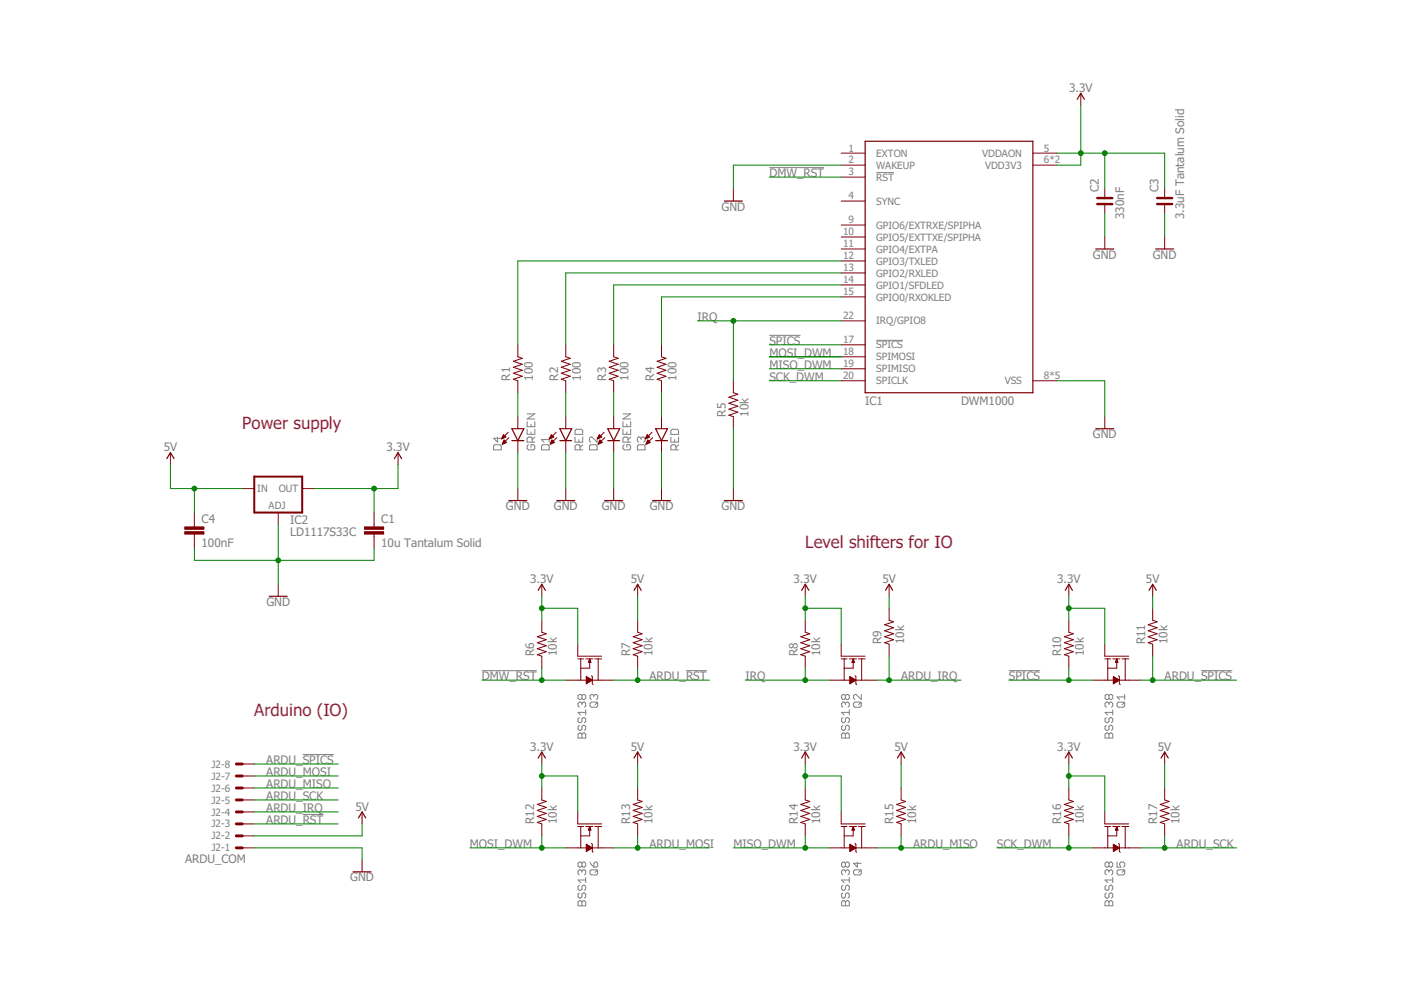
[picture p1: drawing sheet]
<svg xmlns="http://www.w3.org/2000/svg" width="297mm" height="210mm" viewBox="0 0 297 210" stroke-linecap="round" stroke-linejoin="round" font-family="sans-serif">
<g fill="none" stroke="#808080" stroke-width=".21">
<path d="M163.1 35.5h11.6M185.8 36.6h3.7M163.1 71.1h6.6M185.8 72.2h5.6M104.6 94.6l.3-.3h1.1l.3 .3v.8h-1.7zM105.5 92.7v1l-.9-.8h1.7M111.8 91v1.1h1.6v-1.1M111.8 89.4v1.1h1.6v-1.1M111.8 87.8h1.6l-1.6 1h1.6M112 94.3l-.2 .3v.5l.2 .3h1.1l.3-.3v-.5l-.3-.3h-.5v.5M112.6 89.9v.6M112.6 91.6v.5"/>
<path d="M112.8 93.7v-.8l-.2-.2h-.6l-.2 .2v.8h1.6M113.4 92.7l-.6 .5M114.8 94.6l.3-.3h1.1l.2 .3v.8h-1.6zM116.4 92.7v1M116.4 93.2h-1.6l.6 .5M121.9 92.7v1h1.6v-1M122.2 91h1.1l.2 .3v.8h-1.6v-.8zM122.7 93.2v.5M123 95.4v-.8l-.3-.3h-.5l-.3 .3v.8h1.6M123.5 94.3l-.5 .5M125 94.6l.2-.3h1.1l.3 .3v.8h-1.6zM126.6 92.7v1l-1.1-1h-.3l-.2 .2v.6l.2 .2"/>
<path d="M132.1 89.4v1.1h1.6v-1.1M132.1 91v1.1h1.6v-1.1M132.1 87.8h1.6l-1.6 1h1.6M132.4 94.3l-.3 .3v.5l.3 .3h1l.3-.3v-.5l-.3-.3h-.5v.5M132.9 89.9v.6M132.9 91.6v.5M133.2 93.7v-.8l-.3-.2h-.5l-.3 .2v.8h1.6M133.7 92.7l-.5 .5M135.1 94.6l.3-.3h1.1l.3 .3v.8h-1.7zM135.9 92.9l-.2-.2h-.3l-.3 .2v.6l.3 .2M135.9 92.9l.3-.2h.3l.3 .2v.6l-.3 .2M135.9 92.9v.3"/>
<path d="M142.2 92.7v1h1.7v-1M142.2 91.3l.3-.3h1.1l.3 .3v.8h-1.7zM143 93.2v.5M143.3 95.4v-.8l-.3-.3h-.5l-.3 .3v.8h1.7M143.9 94.3l-.6 .5M64.2 160h6.6M102.2 142.2h11.6M122.6 155.7l.2-.3h.3l.3 .3 .2-.3h.3l.3 .3v.8h-1.6zM122.8 153.8l-.2 .3v.5l.2 .3h.3l.3-.3v-.5l.2-.3h.3l.3 .3v.5l-.3 .3M122.8 152.1l-.2 .3v.6l.2 .2h.3l.3-.2v-.6l.2-.3h.3l.3 .3v.6l-.3 .2M123.4 149.1l-.3-.2h-.3l-.2 .2v.6l.2 .2M123.4 149.1l.2-.2h.3l.3 .2v.6l-.3 .2"/>
<path d="M123.4 147.5l-.3-.3h-.3l-.2 .3v.5l.2 .3h.3l.3-.3M123.4 147.5l.2-.3h.3l.3 .3v.5l-.3 .3h-.3l-.2-.3M123.4 147.5v.5M123.4 149.1v.3M123.4 155.7v.8M124.2 151h-1.6l.5 .6M124.2 150.5v1.1M125.4 148.9h1l.3 .2v.6l-.3 .2h-1l-.3-.2v-.6zM125.9 147.5l-.3-.3h-.2l-.3 .3v.5l.3 .3M125.9 147.5l.3-.3h.2l.3 .3v.5l-.3 .3M125.9 147.5v.3M126.7 148.9l-.5 .5"/>
<path d="M145.5 142.2h4.4M178.4 155.7l.3-.3h.3l.2 .3 .3-.3h.3l.3 .3v.8h-1.7zM178.7 153.8l-.3 .3v.5l.3 .3h.3l.2-.3v-.5l.3-.3h.3l.3 .3v.5l-.3 .3M178.7 152.1l-.3 .3v.6l.3 .2h.3l.2-.2v-.6l.3-.3h.3l.3 .3v.6l-.3 .2M179.2 149.1l-.2-.2h-.3l-.3 .2v.6l.3 .2M179.2 149.1l.3-.2h.3l.3 .2v.6l-.3 .2M179.2 147.5l-.2-.3h-.3l-.3 .3v.5l.3 .3h.3l.2-.3M179.2 147.5l.3-.3h.3l.3 .3v.5l-.3 .3h-.3l-.3-.3M179.2 147.5v.5M179.2 149.1v.3M179.2 155.7v.8M180.1 151h-1.7l.6 .6"/>
<path d="M180.1 150.5v1.1M181.3 148.9h1l.3 .2v.6l-.3 .2h-1l-.3-.2v-.6zM182.6 147.2v1.1l-1.1-1.1h-.2l-.3 .3v.5l.3 .3M182.6 148.9l-.5 .5M213.9 142.2h6.6M234.3 155.7l.3-.3h.2l.3 .3 .3-.3h.2l.3 .3v.8h-1.6zM234.6 152.1l-.3 .3v.6l.3 .2h.2l.3-.2v-.6l.3-.3h.2l.3 .3v.6l-.3 .2M234.6 153.8l-.3 .3v.5l.3 .3h.2l.3-.3v-.5l.3-.3h.2l.3 .3v.5l-.3 .3M235.1 147.5l-.3-.3h-.2l-.3 .3v.5l.3 .3h.2l.3-.3M235.1 149.1l-.3-.2h-.2l-.3 .2v.6l.3 .2M235.1 147.5l.3-.3h.2l.3 .3v.5l-.3 .3h-.2l-.3-.3M235.1 149.1l.3-.2h.2l.3 .2v.6l-.3 .2"/>
<path d="M235.1 147.5v.5M235.1 149.1v.3M235.1 155.7v.8M235.9 150.5v1.1M235.9 151h-1.6l.5 .6M237.1 148.9h1.1l.3 .2v.6l-.3 .2h-1.1l-.3-.2v-.6zM238.5 147.2v1.1M238.5 148.9l-.6 .5M238.5 147.8h-1.7l.6 .5M254.7 142.2h6.6M64.2 172.7h4.4M122.6 191.2l.2-.2h.3l.3 .2 .2-.2h.3l.3 .2v.8h-1.6z"/>
<path d="M122.8 187.7l-.2 .3v.5l.2 .3h.3l.3-.3v-.5l.2-.3h.3l.3 .3v.5l-.3 .3M122.8 189.3l-.2 .3v.5l.2 .3h.3l.3-.3v-.5l.2-.3h.3l.3 .3v.5l-.3 .3M123.4 183l-.3-.2h-.3l-.2 .2v.6l.2 .3h.3l.3-.3M123.4 184.7l-.3-.3h-.3l-.2 .3v.5l.2 .3M123.4 183l.2-.2h.3l.3 .2v.6l-.3 .3h-.3l-.2-.3M123.4 184.7l.2-.3h.3l.3 .3v.5l-.3 .3M123.4 183v.6M123.4 184.7v.3M123.4 191.2v.8M124.2 186.1v1M124.2 186.6h-1.6l.5 .5M125.1 184.7l.3-.3h1l.3 .3v.5l-.3 .3h-1l-.3-.3z"/>
<path d="M125.1 182.8l.3 .5 .5 .6M126.2 182.8h.2l.3 .2v.6l-.3 .3h-.5v-.9zM126.7 184.4l-.5 .6M178.4 191.2l.3-.2h.3l.2 .2 .3-.2h.3l.3 .2v.8h-1.7zM178.7 187.7l-.3 .3v.5l.3 .3h.3l.2-.3v-.5l.3-.3h.3l.3 .3v.5l-.3 .3M178.7 189.3l-.3 .3v.5l.3 .3h.3l.2-.3v-.5l.3-.3h.3l.3 .3v.5l-.3 .3M179.2 183l-.2-.2h-.3l-.3 .2v.6l.3 .3h.3l.2-.3M179.2 184.7l-.2-.3h-.3l-.3 .3v.5l.3 .3M179.2 183l.3-.2h.3l.3 .2v.6l-.3 .3h-.3l-.3-.3M179.2 184.7l.3-.3h.3l.3 .3v.5l-.3 .3M179.2 183v.6M179.2 184.7v.3"/>
<path d="M179.2 191.2v.8M180.1 186.1v1M180.1 186.6h-1.7l.6 .5M181 184.7l.3-.3h1l.3 .3v.5l-.3 .3h-1l-.3-.3zM181.8 182.8v1.1l-.8-.9h1.6M182.6 184.4l-.5 .6M234.3 191.2l.3-.2h.2l.3 .2 .3-.2h.2l.3 .2v.8h-1.6zM234.6 187.7l-.3 .3v.5l.3 .3h.2l.3-.3v-.5l.3-.3h.2l.3 .3v.5l-.3 .3M234.6 189.3l-.3 .3v.5l.3 .3h.2l.3-.3v-.5l.3-.3h.2l.3 .3v.5l-.3 .3M235.1 183l-.3-.2h-.2l-.3 .2v.6l.3 .3h.2l.3-.3M235.1 184.7l-.3-.3h-.2l-.3 .3v.5l.3 .3M235.1 183l.3-.2h.2l.3 .2v.6l-.3 .3h-.2l-.3-.3"/>
<path d="M235.1 184.7l.3-.3h.2l.3 .3v.5l-.3 .3M235.1 183v.6M235.1 184.7v.3M235.1 191.2v.8M235.9 186.1v1M235.9 186.6h-1.6l.5 .5M236.8 184.7l.3-.3h1.1l.3 .3v.5l-.3 .3h-1.1l-.3-.3zM236.8 182.8v1.1h.9l-.3-.9 .3-.2h.5l.3 .2v.6l-.3 .3M238.5 184.4l-.6 .6"/>
</g>
<g fill="none" stroke="#800000" stroke-width=".25">
<path d="M183.4 30h35.6v53.3h-35.6zM228.4 21.1l.8-1.3 .7 1.3M153.6 42.6h3.8M232.3 52.8h3.8M245 52.8h3.8M35.4 97.2l.7-1.2 .8 1.2M83.6 97.2l.8-1.2 .8 1.2M108.5 90.9h2.6l-1.3 2.5zM108.5 93.4h2.6M118.7 90.9h2.5l-1.2 2.5zM118.7 93.4h2.5M128.8 90.9h2.6l-1.3 2.5z"/>
<path d="M128.8 93.4h2.6M139 90.9h2.5l-1.2 2.5zM139 93.4h2.5M232.3 90.9h3.8M107.9 106.1h3.8M118 106.1h3.9M128.2 106.1h3.8M138.4 106.1h3.8M153.6 106.1h3.8M57.1 126.4h3.8M114.1 125.2l.8-1.3 .7 1.3M134.4 125.2l.8-1.3 .8 1.3"/>
<path d="M170 125.2l.7-1.3 .8 1.3M187.7 125.2l.8-1.3 .8 1.3M225.8 125.2l.8-1.3 .8 1.3M243.6 125.2l.8-1.3 .8 1.3M76 173.4l.8-1.3 .7 1.3M114.1 160.7l.8-1.3 .7 1.3M134.4 160.7l.8-1.3 .8 1.3M170 160.7l.7-1.3 .8 1.3M190.3 160.7l.8-1.3 .7 1.3M225.8 160.7l.8-1.3 .8 1.3M246.2 160.7l.7-1.3 .8 1.3M74.9 184.8h3.8"/>
</g>
<g fill="none" stroke="#800000" stroke-width=".21">
<path d="M229.2 19.8v2.5M178.4 32.5h5M178.4 35h5M178.4 37.5h5M219 32.5h5.1M219 35h5.1M155.5 40.1v2.5M178.4 42.6h5M178.4 47.7h5M178.4 50.2h5M178.4 52.8h5M178.4 55.3h5"/>
<path d="M178.4 57.9h5M234.2 40.1v1.9M234.2 43.3v1.9M234.2 50.2v2.6M246.9 40.1v1.9M246.9 43.3v1.9M246.9 50.2v2.6M109.8 73.1v2.5l.9 .4-1.9 .6 1.9 .6-1.9 .7 1.9 .6-1.9 .6 1.9 .7-1.9 .6 1 .3v2.6M120 73.1v2.5l.9 .4-1.9 .6 1.9 .6-1.9 .7 1.9 .6-1.9 .6 1.9 .7-1.9 .6 1 .3v2.6M130.1 73.1v2.5l1 .4-1.9 .6 1.9 .6-1.9 .7 1.9 .6-1.9 .6 1.9 .7-1.9 .6 .9 .3v2.6M140.3 73.1v2.5l.9 .4-1.9 .6 1.9 .6-1.9 .7 1.9 .6-1.9 .6 1.9 .7-1.9 .6 1 .3v2.6M178.4 60.4h5"/>
<path d="M178.4 62.9h5M178.4 73.1h5M178.4 75.6h5M178.4 78.2h5M178.4 68h5M36.1 96v2.5M84.4 96v2.5M106.4 93h.1M106.4 92.9h.4M106.5 92.7h.6M106.5 92.6h.7M106.5 94.1h.3"/>
<path d="M106.6 92.5h.5M106.6 93.9h.4M106.6 92.4h.4M106.6 93.8h.7M106.7 93.7h.6M106.7 92.3h.1M106.7 93.6h.4M106.7 92.2l.6 .5-.9 .3zM106.8 93.5h.2M106.8 93.3h.1M106.9 93.3l.5 .5-.9 .4zM107.8 91.7l-1.4 1.3"/>
<path d="M107.9 92.8l-1.4 1.4M109.8 88.3v2.6M109.8 93.4v2.6M116.5 93h.1M116.6 92.9h.3M116.6 92.7h.6M116.7 92.6h.7M116.7 94.1h.2M116.8 92.5h.4M116.8 93.9h.4M116.8 92.4h.3M116.8 93.8h.7"/>
<path d="M116.8 93.7h.6M116.9 92.3h.1M116.9 93.6h.4M116.9 92.2l.5 .5-.9 .3zM116.9 93.5h.3M117 93.3h.1M117 93.3l.5 .5-.9 .4zM117.9 91.7l-1.4 1.3M118 92.8l-1.4 1.4M120 88.3v2.6M120 93.4v2.6M126.7 93h.1"/>
<path d="M126.7 92.9h.4M126.8 92.7h.6M126.9 92.6h.6M126.9 94.1h.2M126.9 93.9h.5M126.9 92.5h.5M127 92.4h.3M127 93.8h.6M127 93.7h.6M127 92.3h.1M127.1 92.2l.5 .5-.9 .3zM127.1 93.6h.4"/>
<path d="M127.1 93.5h.2M127.2 93.3h.1M127.2 93.3l.5 .5-.9 .4zM128.1 91.7l-1.4 1.3M128.2 92.8l-1.4 1.4M130.1 88.3v2.6M130.1 93.4v2.6M136.9 93h.1M136.9 92.9h.4M137 92.7h.5M137 92.6h.7M137 94.1h.2"/>
<path d="M137.1 93.9h.4M137.1 92.5h.5M137.1 92.4h.3M137.1 93.8h.7M137.2 92.3h.1M137.2 93.7h.6M137.2 93.6h.4M137.2 92.2l.5 .5-.9 .3zM137.3 93.5h.2M137.3 93.3h.1M137.4 93.3l.5 .5-.9 .4zM138.2 91.7l-1.4 1.3"/>
<path d="M138.4 92.8l-1.4 1.4M140.3 88.3v2.6M140.3 93.4v2.6M155.5 80.7v2.6l.9 .3-1.9 .6 1.9 .7-1.9 .6 1.9 .6-1.9 .7 1.9 .6-1.9 .6 1 .3v2.6M178.4 80.7h5M219 80.7h5.1M234.2 88.3v2.6M41.2 108.7v3M41.2 113.2v3.1M51.4 103.6h2.5M59 108.7v2.5M64.1 103.6h2.5"/>
<path d="M79.3 108.7v3M79.3 113.2v3.1M109.8 103.6v2.5M120 103.6v2.5M130.1 103.6v2.5M140.3 103.6v2.5M155.5 103.6v2.5M59 123.9v2.5M114.9 123.9v2.5M114.9 131.5v2.5l.9 .4-1.9 .6 1.9 .6-1.9 .7 1.9 .6-1.9 .6 1.9 .7-1.9 .6 1 .3v2.6M122.5 136.6v2.5h5.1M122.5 139.7h1.2"/>
<path d="M123.1 139.7v4.5M124.2 139.7h1.5M124.9 139.9h.2M125 139.8h.1M125 139.7l.3 .8h-.5zM126.1 139.7h1.5M126.8 139.7v4.5M135.2 123.9v2.5M135.2 131.5v2.5l.9 .4-1.9 .6 1.9 .6-1.9 .7 1.9 .6-1.9 .6 1.9 .7-1.9 .6 1 .3v2.6M170.7 123.9v2.5M170.7 131.5v2.5l1 .4-1.9 .6 1.9 .6-1.9 .7 1.9 .6-1.9 .6 1.9 .7-1.9 .6 .9 .3v2.6M178.4 136.6v2.5h5"/>
<path d="M178.4 139.7h1.2M179 139.7v4.5M180.1 139.7h1.5M180.8 139.9h.2M180.9 139.8h.1M180.9 139.7l.2 .8h-.5zM182 139.7h1.4M182.7 139.7v4.5M188.5 129v2.5l1 .3-1.9 .7 1.9 .6-1.9 .6 1.9 .7-1.9 .6 1.9 .6-1.9 .7 .9 .3v2.5M188.5 123.9v2.5M226.6 123.9v2.5M226.6 131.5v2.5l1 .4-1.9 .6 1.9 .6-1.9 .7 1.9 .6-1.9 .6 1.9 .7-1.9 .6 .9 .3v2.6"/>
<path d="M234.2 136.6v2.5h5.1M234.2 139.7h1.3M234.9 139.7v4.5M235.9 139.7h1.5M236.7 139.9h.1M236.7 139.8h.1M236.8 139.7l.2 .8h-.5zM237.8 139.7h1.5M238.6 139.7v4.5M244.4 129v2.5l.9 .3-1.9 .7 1.9 .6-1.9 .6 1.9 .7-1.9 .6 1.9 .6-1.9 .7 1 .3v2.5M244.4 123.9v2.5M114.9 159.4v2.6"/>
<path d="M120 144.2l5.5 .1M124.3 145h.1M124.3 144.8h.2M124.3 144.7h.4M124.3 144.6h.6M124.3 144.5h.8M124.3 144.4h1M124.3 144.1h1.1M124.3 144h.9M124.3 143.9h.7M124.3 143.8h.5M124.3 143.6h.3"/>
<path d="M124.3 143.5h.1M124.8 140.4h.5M124.8 140.3h.4M124.9 140.1h.3M124.9 140h.2M125 140.5v1.2h-1.9M125.4 143.3l.2 .1v1.6l.2 .2M125.6 144.2h4.5M125.6 144.2l-1.3-.8v1.6M125.6 144.2l-1.3 .8M135.2 159.4v2.6M170.7 159.4v2.6"/>
<path d="M175.8 144.2l5.6 .1M180.2 145h.1M180.2 144.8h.2M180.2 144.7h.4M180.2 144.6h.6M180.2 144.5h.8M180.2 144.4h1M180.2 144.1h1.1M180.2 144h.9M180.2 143.9h.7M180.2 143.8h.5M180.2 143.6h.3"/>
<path d="M180.2 143.5h.1M180.7 140.4h.4M180.7 140.3h.4M180.7 140.1h.3M180.8 140h.2M180.9 140.5v1.2h-1.9M181.3 143.3l.2 .1v1.6l.1 .2M181.5 144.2h4.5M181.5 144.2l-1.3-.8v1.6M181.5 144.2l-1.3 .8M191.1 159.4v2.6M226.6 159.4v2.6"/>
<path d="M231.7 144.2h10.2M236.1 143.4l1.2 .8-1.2 .8zM236.1 145h.1M236.1 144.8h.2M236.1 144.7h.4M236.1 144.6h.6M236.1 144.5h.8M236.1 144.4h1M236.1 144.1h1.1M236.1 144h.9M236.1 143.9h.7M236.1 143.8h.5"/>
<path d="M236.1 143.6h.3M236.1 143.5h.1M236.5 140.4h.5M236.6 140.3h.4M236.6 140.1h.3M236.7 140h.2M236.8 140.5v1.2h-1.9M237.2 143.3l.1 .1v1.6l.2 .2M246.9 159.4v2.6M51.4 179.8h2.5M51.4 174.7h2.5M51.4 177.2h2.5"/>
<path d="M51.4 172.1h2.5M51.4 169.6h2.5M51.4 167.1h2.5M51.4 164.5h2.5M51.4 162h2.5M76.8 172.1v2.6M114.9 167.1v2.5l.9 .3-1.9 .7 1.9 .6-1.9 .6 1.9 .7-1.9 .6 1.9 .6-1.9 .7 1 .3v2.5M120 179.8h4.3M122.5 172.1v2.6h5.1M122.5 175.2h1.2M123.1 175.2v4.6M124.2 175.2h1.5"/>
<path d="M124.3 179l1.3 .8-1.3 .7zM124.3 179.9h1M124.3 179.8h1.2M124.3 179.7h1.2M124.3 179.6h1M124.3 179.5h.8M124.3 179.3h.6M124.3 179.2h.4M124.3 179.1h.2M124.8 175.9h.4M124.9 175.7h.3M124.9 175.6h.2"/>
<path d="M124.9 175.5h.2M125 175.4h.1M125 176v1.2h-1.9M125 175.2l.3 .8h-.5zM125.4 178.8l.2 .2v1.5l.2 .2M125.6 179.8h4.5M126.1 175.2h1.5M126.8 175.2v4.6M135.2 167.1v2.5l.9 .3-1.9 .7 1.9 .6-1.9 .6 1.9 .7-1.9 .6 1.9 .6-1.9 .7 1 .3v2.5M170.7 167.1v2.5l1 .3-1.9 .7 1.9 .6-1.9 .6 1.9 .7-1.9 .6 1.9 .6-1.9 .7 .9 .3v2.5M175.8 179.8h4.4M178.4 172.1v2.6h5"/>
<path d="M178.4 175.2h1.2M179 175.2v4.6M180.1 175.2h1.5M180.2 179l1.3 .8-1.3 .7zM180.2 179.9h.9M180.2 179.8h1.2M180.2 179.7h1.2M180.2 179.6h1M180.2 179.5h.8M180.2 179.3h.6M180.2 179.2h.4M180.2 179.1h.2"/>
<path d="M180.7 175.9h.4M180.7 175.7h.4M180.8 175.6h.2M180.8 175.5h.2M180.8 175.4h.1M180.9 176v1.2h-1.9M180.9 175.2l.2 .8h-.5zM181.3 178.8l.2 .2v1.5l.1 .2M181.5 179.8h4.5M182 175.2h1.4M182.7 175.2v4.6M191.1 167.1v2.5l.9 .3-1.9 .7 1.9 .6-1.9 .6 1.9 .7-1.9 .6 1.9 .6-1.9 .7 1 .3v2.5"/>
<path d="M226.6 167.1v2.5l1 .3-1.9 .7 1.9 .6-1.9 .6 1.9 .7-1.9 .6 1.9 .6-1.9 .7 .9 .3v2.5M231.7 179.8h4.4M234.2 172.1v2.6h5.1M234.2 175.2h1.3M234.9 175.2v4.6M235.9 175.2h1.5M236.1 179l1.2 .8-1.2 .7zM236.1 179.9h.9M236.1 179.8h1.1M236.1 179.7h1.1M236.1 179.6h.9M236.1 179.5h.7"/>
<path d="M236.1 179.3h.5M236.1 179.2h.3M236.1 179.1h.1M236.6 175.9h.4M236.6 175.7h.3M236.6 175.6h.3M236.7 175.5h.2M236.7 175.4h.1M236.8 176v1.2h-1.9M236.8 175.2l.2 .8h-.5zM237.2 178.8l.1 .2v1.5l.2 .2M237.3 179.8h4.6"/>
<path d="M237.8 175.2h1.5M238.6 175.2v4.6M246.9 167.1v2.5l1 .3-1.9 .7 1.9 .6-1.9 .6 1.9 .7-1.9 .6 1.9 .6-1.9 .7 .9 .3v2.5M76.8 182.3v2.5M124.3 180.4h.2M124.3 180.3h.4M124.3 180.2h.6M124.3 180.1h.8M180.2 180.4h.1M180.2 180.3h.4M180.2 180.2h.5M180.2 180.1h.8"/>
<path d="M236.1 180.4h.1M236.1 180.3h.3M236.1 180.2h.5M236.1 180.1h.7"/>
</g>
<path d="M232.6 42h3.2M232.6 43.3h3.2M245.3 42h3.2M245.3 43.3h3.2" fill="none" stroke="#800000" stroke-width=".51"/>
<path d="M50.1 179.8h1.3M50.1 177.2h1.3M50.1 174.7h1.3M50.1 172.1h1.3M50.1 169.6h1.3M50.1 167.1h1.3M50.1 164.5h1.3M50.1 162h1.3" fill="none" stroke="#800000" stroke-width=".61"/>
<path d="M53.9 101h10.2v7.7h-10.2z" fill="none" stroke="#800000" stroke-width=".42"/>
<g fill="#800000" stroke="#800000" stroke-width=".21">
<path d="M39.2 112.7h4v.5h-4z"/>
<path d="M39.2 111.7h4v.5h-4z"/>
<path d="M77.3 112.7h4v.5h-4z"/>
<path d="M77.3 111.7h4v.5h-4z"/>
</g>
<g fill="none" stroke="#008000" stroke-width=".21">
<path d="M163.1 37.5h15.3M178.4 35h-22.9v5.1M224.1 32.5h22.8v7.6M229.2 22.3v12.7h-5.1M234.2 32.5v7.6M178.4 55.3h-68.6v17.8M178.4 57.9h-58.4v15.2M234.2 45.2v5M246.9 45.2v5M147.9 68h30.5M155.5 68v12.7M163.1 73.1h15.3"/>
<path d="M163.1 75.6h15.3M163.1 78.2h15.3M178.4 60.4h-48.3v12.7M178.4 62.9h-38.1v10.2M36.1 98.5v5.1h15.3M84.4 98.5v5.1h-17.8M109.8 83.3v5M109.8 96v7.6M120 83.3v5M120 96v7.6M130.1 83.3v5M130.1 96v7.6"/>
<path d="M140.3 83.3v5M140.3 96v7.6M155.5 90.9v12.7M163.1 80.7h15.3M224.1 80.7h10.1v7.6M41.2 116.3v2.5h38.1v-2.5M41.2 103.6v5.1M59 111.2v12.7M79.3 103.6v5.1M114.9 129h7.6v7.6M114.9 126.4v5.1M135.2 126.4v5.1"/>
<path d="M170.7 129h7.7v7.6M170.7 126.4v5.1M188.5 126.4v2.6M188.5 139.1v5.1M226.6 129h7.6v7.6M226.6 126.4v5.1M244.4 126.4v2.6M244.4 139.1v5.1M102.2 144.2h17.8M114.9 141.7v2.5M130.1 144.2h20.3M135.2 141.7v2.5"/>
<path d="M158 144.2h17.8M170.7 141.7v2.5M186 144.2h17.8M213.9 144.2h17.8M226.6 141.7v2.5M241.9 144.2h20.3M53.9 179.8h22.9v2.5M53.9 164.5h17.8M53.9 174.7h17.8M53.9 172.1h17.8M53.9 162h17.8M53.9 167.1h17.8"/>
<path d="M53.9 169.6h17.8M76.8 174.7v2.5h-22.9M99.6 179.8h20.4M114.9 164.5h7.6v7.6M114.9 162v5.1M114.9 177.2v2.6M130.1 179.8h20.3M135.2 162v5.1M135.2 177.2v2.6M155.5 179.8h20.3M170.7 164.5h7.7v7.6M170.7 162v5.1"/>
<path d="M170.7 177.2v2.6M186 179.8h20.3M191.1 162v5.1M191.1 177.2v2.6M211.4 179.8h20.3M226.6 164.5h7.6v7.6M226.6 162v5.1M226.6 177.2v2.6M241.9 179.8h20.3M246.9 162v5.1M246.9 177.2v2.6"/>
</g>
<g fill="#008000" stroke="#008000" stroke-width=".21">
<circle cx="59" cy="118.8" r=".51"/>
<circle cx="229.2" cy="32.5" r=".51"/>
<circle cx="234.2" cy="32.5" r=".51"/>
<circle cx="114.9" cy="129" r=".51"/>
<circle cx="170.7" cy="129" r=".51"/>
<circle cx="226.6" cy="129" r=".51"/>
<circle cx="114.9" cy="164.5" r=".51"/>
<circle cx="170.7" cy="164.5" r=".51"/>
<circle cx="226.6" cy="164.5" r=".51"/>
<circle cx="79.3" cy="103.6" r=".51"/>
<circle cx="114.9" cy="144.2" r=".51"/>
<circle cx="155.5" cy="68" r=".51"/>
<circle cx="170.7" cy="144.2" r=".51"/>
<circle cx="226.6" cy="144.2" r=".51"/>
<circle cx="114.9" cy="179.8" r=".51"/>
<circle cx="170.7" cy="179.8" r=".51"/>
<circle cx="226.6" cy="179.8" r=".51"/>
<circle cx="135.2" cy="144.2" r=".51"/>
<circle cx="188.5" cy="144.2" r=".51"/>
<circle cx="244.4" cy="144.2" r=".51"/>
<circle cx="135.2" cy="179.8" r=".51"/>
<circle cx="191.1" cy="179.8" r=".51"/>
<circle cx="246.9" cy="179.8" r=".51"/>
<circle cx="41.2" cy="103.6" r=".51"/>
</g>
<g font-size="3.6" fill="#800080">
<text x="51.4" y="90.9">Power supply</text>
<text x="170.7" y="116.3">Level shifters for IO</text>
<text x="53.9" y="151.8">Arduino (IO)</text>
</g>
<g font-size="2.5" fill="#808080">
<text x="226.7" y="19.5">3.3V</text>
<text x="163.1" y="37.6">DMW_RST</text>
<text x="233" y="40.7" transform="rotate(-90 233 40.7)">C2</text>
<text x="245.7" y="40.7" transform="rotate(-90 245.7 40.7)">C3</text>
<text x="153" y="44.7">GND</text>
<text x="238.4" y="46.4" transform="rotate(-90 238.4 46.4)">330nF</text>
<text x="251.1" y="46.4" transform="rotate(-90 251.1 46.4)">3.3uF Tantalum Solid</text>
<text x="231.7" y="54.8">GND</text>
<text x="244.4" y="54.8">GND</text>
<text x="147.9" y="68">IRQ</text>
<text x="163.1" y="73.1">SPICS</text>
<text x="163.1" y="75.6">MOSI_DWM</text>
<text x="108.2" y="80.7" transform="rotate(-90 108.2 80.7)">R1</text>
<text x="113" y="80.7" transform="rotate(-90 113 80.7)">100</text>
<text x="118.4" y="80.7" transform="rotate(-90 118.4 80.7)">R2</text>
<text x="123.1" y="80.7" transform="rotate(-90 123.1 80.7)">100</text>
<text x="128.5" y="80.7" transform="rotate(-90 128.5 80.7)">R3</text>
<text x="133.3" y="80.7" transform="rotate(-90 133.3 80.7)">100</text>
<text x="138.7" y="80.7" transform="rotate(-90 138.7 80.7)">R4</text>
<text x="143.4" y="80.7" transform="rotate(-90 143.4 80.7)">100</text>
<text x="163.1" y="78.2">MISO_DWM</text>
<text x="163.1" y="80.7">SCK_DWM</text>
<text x="153.9" y="88.3" transform="rotate(-90 153.9 88.3)">R5</text>
<text x="158.7" y="88.3" transform="rotate(-90 158.7 88.3)">10k</text>
<text x="183.4" y="85.8">IC1</text>
<text x="203.8" y="85.8">DWM1000</text>
<text x="34.7" y="95.7">5V</text>
<text x="81.9" y="95.7">3.3V</text>
<text x="231.7" y="92.9">GND</text>
<text x="42.7" y="110.8">C4</text>
<text x="61.5" y="113.7">LD1117S33C</text>
<text x="61.5" y="111.2">IC2</text>
<text x="80.8" y="110.8">C1</text>
<text x="107.3" y="108.2">GND</text>
<text x="117.4" y="108.2">GND</text>
<text x="127.6" y="108.2">GND</text>
<text x="137.7" y="108.2">GND</text>
<text x="153" y="108.2">GND</text>
<text x="42.7" y="115.9">100nF</text>
<text x="80.8" y="115.9">10u Tantalum Solid</text>
<text x="112.4" y="123.6">3.3V</text>
<text x="133.8" y="123.6">5V</text>
<text x="168.3" y="123.6">3.3V</text>
<text x="187.1" y="123.6">5V</text>
<text x="224.1" y="123.6">3.3V</text>
<text x="243" y="123.6">5V</text>
<text x="56.5" y="128.5">GND</text>
<text x="186.9" y="136.6" transform="rotate(-90 186.9 136.6)">R9</text>
<text x="191.7" y="136.6" transform="rotate(-90 191.7 136.6)">10k</text>
<text x="242.8" y="136.6" transform="rotate(-90 242.8 136.6)">R11</text>
<text x="247.6" y="136.6" transform="rotate(-90 247.6 136.6)">10k</text>
<text x="113.3" y="139.1" transform="rotate(-90 113.3 139.1)">R6</text>
<text x="118" y="139.1" transform="rotate(-90 118 139.1)">10k</text>
<text x="133.6" y="139.1" transform="rotate(-90 133.6 139.1)">R7</text>
<text x="138.4" y="139.1" transform="rotate(-90 138.4 139.1)">10k</text>
<text x="169.1" y="139.1" transform="rotate(-90 169.1 139.1)">R8</text>
<text x="173.9" y="139.1" transform="rotate(-90 173.9 139.1)">10k</text>
<text x="225" y="139.1" transform="rotate(-90 225 139.1)">R10</text>
<text x="229.8" y="139.1" transform="rotate(-90 229.8 139.1)">10k</text>
<text x="102.2" y="144.2">DMW_RST</text>
<text x="137.7" y="144.2">ARDU_RST</text>
<text x="158" y="144.2">IRQ</text>
<text x="191.1" y="144.2">ARDU_IRQ</text>
<text x="213.9" y="144.2">SPICS</text>
<text x="246.9" y="144.2">ARDU_SPICS</text>
<text x="56.5" y="162">ARDU_SPICS</text>
<text x="112.4" y="159.2">3.3V</text>
<text x="133.8" y="159.2">5V</text>
<text x="168.3" y="159.2">3.3V</text>
<text x="189.6" y="159.2">5V</text>
<text x="224.1" y="159.2">3.3V</text>
<text x="245.5" y="159.2">5V</text>
<text x="56.5" y="164.5">ARDU_MOSI</text>
<text x="56.5" y="167.1">ARDU_MISO</text>
<text x="56.5" y="172.1">ARDU_IRQ</text>
<text x="56.5" y="169.6">ARDU_SCK</text>
<text x="75.4" y="171.9">5V</text>
<text x="56.5" y="174.7">ARDU_RST</text>
<text x="99.6" y="179.8">MOSI_DWM</text>
<text x="113.3" y="174.7" transform="rotate(-90 113.3 174.7)">R12</text>
<text x="118" y="174.7" transform="rotate(-90 118 174.7)">10k</text>
<text x="133.6" y="174.7" transform="rotate(-90 133.6 174.7)">R13</text>
<text x="137.7" y="179.8">ARDU_MOSI</text>
<text x="138.4" y="174.7" transform="rotate(-90 138.4 174.7)">10k</text>
<text x="155.5" y="179.8">MISO_DWM</text>
<text x="169.1" y="174.7" transform="rotate(-90 169.1 174.7)">R14</text>
<text x="173.9" y="174.7" transform="rotate(-90 173.9 174.7)">10k</text>
<text x="189.5" y="174.7" transform="rotate(-90 189.5 174.7)">R15</text>
<text x="193.6" y="179.8">ARDU_MISO</text>
<text x="194.2" y="174.7" transform="rotate(-90 194.2 174.7)">10k</text>
<text x="211.4" y="179.8">SCK_DWM</text>
<text x="225" y="174.7" transform="rotate(-90 225 174.7)">R16</text>
<text x="229.8" y="174.7" transform="rotate(-90 229.8 174.7)">10k</text>
<text x="245.3" y="174.7" transform="rotate(-90 245.3 174.7)">R17</text>
<text x="249.5" y="179.8">ARDU_SCK</text>
<text x="250.1" y="174.7" transform="rotate(-90 250.1 174.7)">10k</text>
<text x="39.2" y="182.9">ARDU_COM</text>
<text x="74.3" y="186.9">GND</text>
</g>
<g font-size="2.1" fill="#808080">
<text x="179.9" y="32.1">1</text>
<text x="179.9" y="34.7">2</text>
<text x="185.8" y="33.2">EXTON</text>
<text x="185.8" y="35.8">WAKEUP</text>
<text x="208.2" y="33.2">VDDAON</text>
<text x="208.9" y="35.8">VDD3V3</text>
<text x="221.3" y="32.1">5</text>
<text x="221.3" y="34.7">6*2</text>
<text x="179.9" y="37.2">3</text>
<text x="185.8" y="38.3">RST</text>
<text x="179.9" y="42.3">4</text>
<text x="179.9" y="47.4">9</text>
<text x="185.8" y="43.4">SYNC</text>
<text x="178.8" y="49.9">10</text>
<text x="178.8" y="52.4">11</text>
<text x="185.8" y="48.5">GPIO6/EXTRXE/SPIPHA</text>
<text x="185.8" y="51">GPIO5/EXTTXE/SPIPHA</text>
<text x="185.8" y="53.6">GPIO4/EXTPA</text>
<text x="178.8" y="55">12</text>
<text x="178.8" y="57.5">13</text>
<text x="185.8" y="56.1">GPIO3/TXLED</text>
<text x="185.8" y="58.6">GPIO2/RXLED</text>
<text x="178.8" y="60.1">14</text>
<text x="178.8" y="62.6">15</text>
<text x="185.8" y="61.2">GPIO1/SFDLED</text>
<text x="185.8" y="63.7">GPIO0/RXOKLED</text>
<text x="178.8" y="67.7">22</text>
<text x="185.8" y="68.8">IRQ/GPIO8</text>
<text x="178.8" y="72.8">17</text>
<text x="178.8" y="75.3">18</text>
<text x="178.8" y="77.8">19</text>
<text x="185.8" y="73.9">SPICS</text>
<text x="185.8" y="76.4">SPIMOSI</text>
<text x="178.8" y="80.4">20</text>
<text x="185.8" y="79">SPIMISO</text>
<text x="185.8" y="81.5">SPICLK</text>
<text x="213" y="81.5">VSS</text>
<text x="221.3" y="80.4">8*5</text>
<text x="54.5" y="104.2">IN</text>
<text x="57" y="107.9">ADJ</text>
<text x="59.1" y="104.2">OUT</text>
<text x="44.8" y="167.8">J2-6</text>
<text x="44.8" y="165.3">J2-7</text>
<text x="44.8" y="162.7">J2-8</text>
<text x="44.8" y="172.9">J2-4</text>
<text x="44.8" y="170.4">J2-5</text>
<text x="44.8" y="178">J2-2</text>
<text x="44.8" y="175.4">J2-3</text>
<text x="44.8" y="180.5">J2-1</text>
</g>
</svg>
